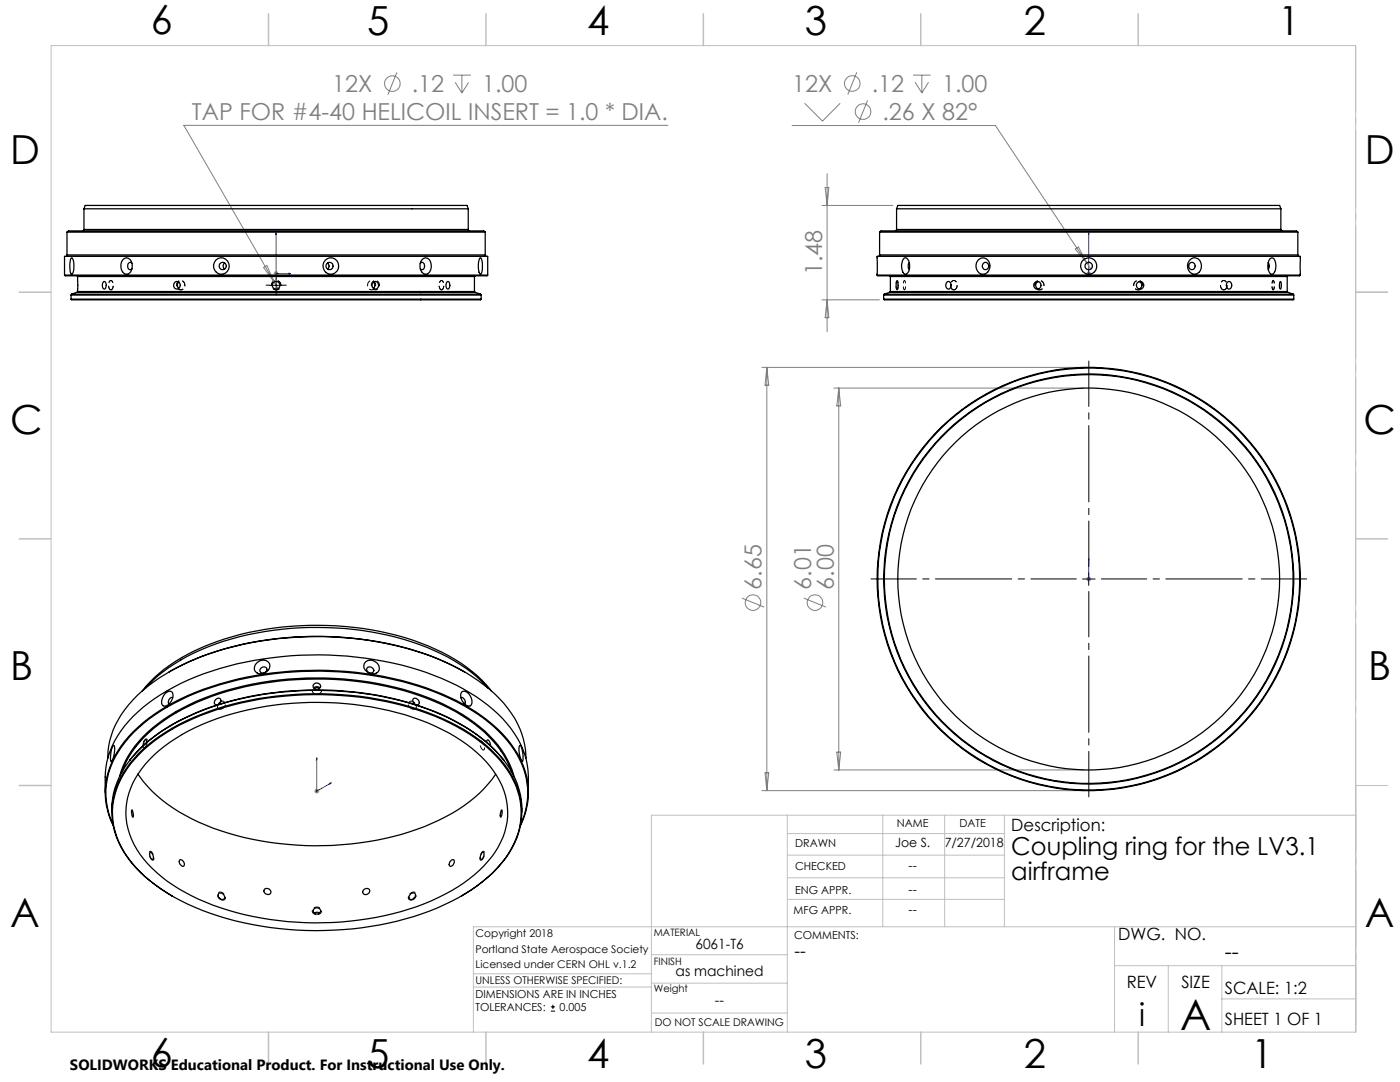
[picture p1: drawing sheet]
<svg xmlns="http://www.w3.org/2000/svg" width="279mm" height="216mm" viewBox="0 0 279 216" stroke-linecap="round" stroke-linejoin="round" font-family="sans-serif">
<g fill="none" stroke="#808080" stroke-width=".2">
<path d="M79.2 14.5l-1.8 4.4M90.4 15h3.6M90.8 16.4l1.4 2.2M92.2 15v3.6M93.5 16.4l-1.3 2.2M171 14.4l-1.8 4.5M182.2 15h3.5M182.6 16.4l1.4 2.2M184 15v3.6M185.3 16.4l-1.3 2.2M133.3 25h-96.6l18 31.3M158.1 25h40.5l18.3 27.5"/>
<path d="M160.6 20.6l3.5 3.6 3.6-3.6M164.7 37.4h.7l-.3 3.6zM165.1 34.6v31.6M173.1 20l-1.8 4.5M52.6 53.4l.7-.4 1.4 3.3zM54.6 54.6h1M54.7 56.3l.8 1.3M54.8 54.3l.7 .7M55.1 54.1v1M55.5 54.3l-.7 .7M164 41h14.2M164 59.8h11.5"/>
<path d="M165.1 59.8l.3 3.6h-.7zM214.6 49.7l.6-.4 1.7 3.2zM216.8 54.6h1M216.9 52.5l.8 1.2M216.9 54.3l.7 .7M217.3 54.1v1M217.6 54.3l-.7 .7M152 73.3h64.3M153 73.3v84.5M153 73.3l.4 3.6h-.7zM166.4 77.4h49.9M167.4 77.4v76.2"/>
<path d="M167.4 77.4l.4 3.6h-.8zM148.1 119.3l4.4 1.8M160.4 119.3l4.5 1.8M216.8 115.5h1M216.9 115.2l.7 .7M217.3 115v1M217.6 115.2l-.7 .7M62.7 157.9h1M62.9 157.5l.7 .7M63.2 157.4v1M63.6 157.5l-.7 .7M152 157.8h64.3"/>
<path d="M152.7 154.2h.7l-.4 3.6zM166.4 153.6h49.9M167 150.1h.8l-.4 3.5z"/>
<circle cx="78.3" cy="16.7" r="1.55"/>
<circle cx="170.1" cy="16.7" r="1.56"/>
<circle cx="172.3" cy="22.3" r="1.56"/>
<circle cx="150.3" cy="120.2" r="1.55"/>
<circle cx="162.6" cy="120.2" r="1.56"/>
</g>
<path d="M53.9 56.9h2.4M55.1 55.7v2.5M216 115.5h2.5M217.3 114.3v2.5M109.9 201.8h.9M109.9 200.9h.9M110.3 200.5v.8" fill="none" stroke="#000" stroke-width=".2"/>
<g fill="none" stroke="#00f" stroke-width=".2">
<path d="M55.1 46.4l.1 .4h-.2zM55.1 46.4v8.2h2.9M57.7 54.5l.3 .1-.3 .1zM217.3 54.5v.2zM217.3 46.4v.4v-.4M217.3 54.6h.1M217.3 46.4v8.2M217.3 111.4v.5v-.5M217.3 115.4v.2zM217.3 115.5h.1M217.3 111.4v4.1M63.2 151.2l.1 .3-.2 .1z"/>
<path d="M63.2 151.2v6.7l2.9-1.7M65.8 156.3l.3-.1-.3 .3z"/>
</g>
<path d="M36.1 57.8a.89 .89 0 0 0 .8-1.1 .89 .89 0 0 0-1.4-.5 .96 .96 0 0 0 .6 1.6M36.1 57.8a.89 .89 0 0 1-.8-1.1 .89 .89 0 0 1 1.3-.5 .96 .96 0 0 1-.5 1.6M74.2 57.8a.89 .89 0 0 0 .8-1.1 .89 .89 0 0 0-1.4-.5 .96 .96 0 0 0 .6 1.6M74.9 57.8a.89 .89 0 0 1-.8-1.1 .89 .89 0 0 1 1.4-.5 .96 .96 0 0 1-.6 1.6" fill="none" stroke="#000" stroke-width=".2" stroke-dasharray="1.3 .6" stroke-dashoffset=".8" stroke-linecap="butt"/>
<path d="M22.1 57.8a1.17 1.17 0 0 0 0-1.8 1.17 1.17 0 0 0 0 1.8M22.1 57.8a1.17 1.17 0 0 1 0-1.8 1.17 1.17 0 0 1 0 1.8M88.1 57.8a1.17 1.17 0 0 1 0-1.8 1.17 1.17 0 0 1 0 1.8M88.1 57.8a1.17 1.17 0 0 0 0-1.8 1.17 1.17 0 0 0 0 1.8" fill="none" stroke="#000" stroke-width=".2" stroke-dasharray="1.3 .6" stroke-dashoffset=".3" stroke-linecap="butt"/>
<path d="M55.1 57.8a.94 .94 0 0 0 .9-1.3 .94 .94 0 0 0-1.6-.1 .94 .94 0 0 0 .6 1.4h.1M55.1 57.8a.94 .94 0 0 1-.8-1.3 .94 .94 0 0 1 1.6-.1 .94 .94 0 0 1-.6 1.4h-.2M207.4 57.8a.93 .93 0 0 1-.8-1.3 .93 .93 0 0 1 1.6-.1 .93 .93 0 0 1-.6 1.4h-.2M207.4 57.8a.93 .93 0 0 0 .9-1.3 .93 .93 0 0 0-1.6-.1 .93 .93 0 0 0 .6 1.4h.1M227.2 57.8a.93 .93 0 0 1-.9-1.3 .93 .93 0 0 1 1.6-.1 .93 .93 0 0 1-.6 1.4h-.1M227.2 57.8a.93 .93 0 0 0 .8-1.3 .93 .93 0 0 0-1.6-.1 .93 .93 0 0 0 .6 1.4h.2" fill="none" stroke="#000" stroke-width=".2" stroke-dasharray="1.3 .6" stroke-dashoffset=".6" stroke-linecap="butt"/>
<path d="M179 57.8a1.78 1.78 0 0 0 0-1.8 2.03 2.03 0 0 0 0 1.8M180.5 57.8a1.78 1.78 0 0 1 0-1.8 2.03 2.03 0 0 1 0 1.8M254.1 57.8a1.78 1.78 0 0 1 0-1.8 2.03 2.03 0 0 1 0 1.8M254.1 57.8a1.78 1.78 0 0 0 0-1.8 2.03 2.03 0 0 0 0 1.8" fill="none" stroke="#000" stroke-width=".2" stroke-dasharray="1.3 .6" stroke-dashoffset=".5" stroke-linecap="butt"/>
<path d="M190.4 57.8a.96 .96 0 0 1-.7-.9 .96 .96 0 0 1 .8-.9 1.01 1.01 0 0 1 .5 .9 1.01 1.01 0 0 1-.6 .9M190.4 57.8a.96 .96 0 0 0 .6-.9 .96 .96 0 0 0-.7-.9 1.01 1.01 0 0 0-.6 .9 1.01 1.01 0 0 0 .7 .9M244.2 57.8a.96 .96 0 0 1-.6-.9 .96 .96 0 0 1 .7-.9 1.01 1.01 0 0 1 .6 .9 1.01 1.01 0 0 1-.7 .9M244.2 57.8a.96 .96 0 0 0 .7-.9 .96 .96 0 0 0-.8-.9 1.01 1.01 0 0 0-.5 .9 1.01 1.01 0 0 0 .6 .9M44.2 141.5a.64 .64 0 0 1-.8-.3 .64 .64 0 0 1 .2-.9 .69 .69 0 0 1 .8-.4 .69 .69 0 0 1 .6 .7l-.3 .5-.5 .4M82.3 141.5a.84 .84 0 0 1-.8-.7 .84 .84 0 0 1 .4-.9 .98 .98 0 0 1 1 .5 .98 .98 0 0 1-.1 1.1h-.5M44.2 179.6a.64 .64 0 0 0 .8-.3 .64 .64 0 0 0-.3-.9 .69 .69 0 0 0-.7-.4 .69 .69 0 0 0-.6 .7l.2 .5 .6 .4M82.3 179.6a.84 .84 0 0 0 .8-.7 .84 .84 0 0 0-.5-.9 .98 .98 0 0 0-.9 .5 .98 .98 0 0 0 0 1l.6 .1" fill="none" stroke="#000" stroke-width=".2" stroke-dasharray="1.3 .6" stroke-linecap="butt"/>
<path d="M28.9 149.1a.29 .29 0 0 1-.4 .1 .29 .29 0 0 1 0-.5 1.05 1.05 0 0 1 .8-1.2l.1 .8-.5 .8M96.2 149.5a1.35 1.35 0 0 1-.2-1.6 1.33 1.33 0 0 1 .5 1.8l-.3-.2M30.3 171.5a.29 .29 0 0 0 .4 .1 .29 .29 0 0 0 0-.4 1.05 1.05 0 0 0-.8-1.3l-.1 .8 .5 .8M96.2 171.5a1.35 1.35 0 0 0 .3-1.6 1.33 1.33 0 0 0-.5 1.8l.2-.2" fill="none" stroke="#000" stroke-width=".2" stroke-dasharray="1.3 .6" stroke-dashoffset=".4" stroke-linecap="butt"/>
<path d="M63.2 138.5a.81 .81 0 0 1-.9-.9 .81 .81 0 0 1 1.2-.6 .76 .76 0 0 1 .7 .9 .76 .76 0 0 1-1 .6M63.2 182.5a.81 .81 0 0 0 1-.9 .81 .81 0 0 0-1.2-.6 .76 .76 0 0 0-.7 .9 .76 .76 0 0 0 .9 .6" fill="none" stroke="#000" stroke-width=".2" stroke-dasharray="1.3 .6" stroke-dashoffset="-.1" stroke-linecap="butt"/>
<path d="M214.8 115.5h-41M217.3 113v-41M217.3 118v41M219.8 115.5h41" fill="none" stroke="#000" stroke-width=".2" stroke-dasharray="15.2 1.3 1.3 1.3" stroke-dashoffset="6.2"/>
<path d="M270.6 9.1v49.2M270.6 58.3v49.2M270.6 107.5v49.2M270.6 156.7v49.2" fill="none" stroke="#c0c0c0" stroke-width=".2" stroke-dasharray="15.2 1.3 1.3 1.3" stroke-dashoffset="2.1"/>
<g fill="none" stroke="#c0c0c0" stroke-width=".2">
<path d="M10.2 9.1h260.3v196.9h-260.3zM270.5 58.3h6.4M270.5 156.7h6.4M157.1 162.7v43.3M157.1 175.2h43.3M157.1 170.6h43.3M157.1 166.3h43.3M157.1 179.5h43.3M176.2 162.7v22.2M188.5 162.7v22.2M200.4 162.7v22.2M270.6 162.7h-140.6v43.3"/>
<path d="M94.5 197h35.5M94.5 194.3h35.5M130 196.2h27.1M130 190.5h27.1M222.4 184.9v21.1M222.4 192.7h48.1M233.2 192.7v13.3M243.8 199.3h26.7M243.8 192.7v13.3M270.5 184.9h-176v21.1M130 202.1h27.1"/>
</g>
<g fill="none" stroke="#c0c0c0" stroke-width=".3">
<path d="M53.6 2.8v6.3M97 2.8v6.3M140.4 2.8v6.3M183.8 2.8v6.3M227.2 2.8v6.3M3.8 58.3h6.4M270.5 58.3h6.4M3.8 107.5h6.4M270.5 107.5h6.4M3.8 156.7h6.4M53.6 206v6.3M97 206v6.3"/>
<path d="M140.4 206v6.3M183.8 206v6.3M227.2 206v6.3"/>
</g>
<path d="M53.9 56.9h-.8M55.1 55.7v-.8M55.1 58.2v.7M56.4 56.9h.7" fill="none" stroke="#000" stroke-width=".2" stroke-dasharray="15.2 1.3 1.3 1.3"/>
<g fill="#00f">
<path d="M217.3 54.5v.2zM217.3 46.4v.4z"/>
<path d="M217.3 111.4v.5zM217.3 115.4v.2zM65.8 156.3l.3-.1-.3 .3zM63.2 151.2l.1 .3-.2 .1zM57.7 54.5l.3 .1-.3 .1zM55.1 46.4l.1 .4h-.2z"/>
</g>
<g fill="none" stroke="#000" stroke-width=".25">
<path d="M12.9 54.9v-3.7h84.4v3.7M12.9 54.9h84.4M12.9 54.9l.1 .1h84.2l.1-.1M13.4 50.9l-.3 .3M13.4 46.3h83.4M13.4 46.3l.3-.2h82.9l.2 .2M13.4 50.9h83.4M13.4 46.3v4.6M14.2 58.9h81.8M14.2 59.7h81.8M14.2 59.7l.1 .1h81.6l.1-.1M14.2 58.9v.8"/>
<path d="M14.2 51.5l.2-.1a3.5 3.5 0 0 1-.1 3.3 .81 .81 0 0 1-.3-1l-.1-1.1zM14.3 58.7h81.6M14.3 58.7l-.1 .2M15.3 55l.2 .2M15.4 58.3h79.4M15.4 58.3l-1.1 .4M15.5 58.2l-.1 .1M15.5 55.2v3M15.5 55.2h79.2M15.5 58.2h79.2M16.8 45.8l-.3 .3M16.8 41.7h76.7"/>
<path d="M16.8 41.7l.2-.7h76.2l.3 .7M16.8 45.8h76.7M16.8 41.7v4.1M20.7 56.2h.1a.91 .91 0 0 1 0 1.5 1.06 1.06 0 0 1-.1-1.5zM24.6 51.8a1.1 1.1 0 0 1 1.2-.2 1.1 1.1 0 0 1 .6 1.1 1.77 1.77 0 0 1-1 2 1.74 1.74 0 0 1-.8-2.9zM26.3 52.5h-.1a.66 .66 0 0 0-.7 .2 .66 .66 0 0 0 .1 .9 .46 .46 0 0 0 .8 0M35.7 56.3l-.1 .1a.87 .87 0 0 0 .1 1.1M44.8 52.5l-.1 .1a.78 .78 0 0 0 .1 1.1M65.4 52.5l.3 .6-.3 .6M74.3 56.5a.72 .72 0 0 1 1.3 .2 .72 .72 0 0 1-.8 1 .78 .78 0 0 1-.5-1.2zM74.5 56.3l.3 .6-.3 .6M83.9 52.5a.59 .59 0 0 1 .7 .1 .59 .59 0 0 1 .1 .7 .45 .45 0 0 1-.3 .5 .45 .45 0 0 1-.5-.2"/>
<path d="M84.2 51.8a1.06 1.06 0 0 1 1.3-.2 1.06 1.06 0 0 1 .5 1.1 1.41 1.41 0 0 1-1.3 2 1.88 1.88 0 0 1-.5-2.9zM89.1 56.3l.3-.1a.91 .91 0 0 1 0 1.5l-.4-.4zM93.5 45.8l.2 .3M93.5 41.7v4.1M94.7 58.2l.1 .1M94.7 55.2v3M94.8 58.3l1.1 .4M94.9 55l-.2 .2M95.8 51.4a2.53 2.53 0 0 1 .5 2.3 .93 .93 0 0 1-.5 1 3.5 3.5 0 0 1 0-3.3zM95.9 58.7l.1 .2M96 58.9v.8M96.8 50.9l.3 .3"/>
<path d="M96.8 46.3v4.6M175 54.9v-3.7h84.5v3.7M175 54.9h84.5M175 54.9a3.9 3.9 0 0 0 2.2 .1h82.2l.1-.1M175.5 50.9l-.2 .3M175.5 46.3h83.5M175.5 46.3l.3-.2h82.9l.3 .2M175.5 50.9h83.5M175.5 46.3v4.6M176.4 58.9h81.8M176.4 59.7h81.8M176.4 59.7l.1 .1h81.6l.1-.1"/>
<path d="M176.4 58.9v.8M176.5 58.7h81.6M176.5 58.7l-.1 .2M177.5 55l.2 .2M177.6 58.3h79.4M177.6 58.3l-1.1 .4M177.7 58.2l-.1 .1M177.7 55.2h79.2M177.7 58.2h79.2M177.7 55.2v3M178.9 45.8l-.2 .3M178.9 41.7h76.7"/>
<path d="M178.9 41.7l.3-.7h76.2l.2 .7M178.9 45.8h76.7M178.9 41.7v4.1M179 56.2a1.04 1.04 0 0 1 .1 1.4v.1a1.39 1.39 0 0 1-.1-1.5zM180.4 51.6l.2-.2a1.31 1.31 0 0 1 .9 1.7 1.34 1.34 0 0 1-.9 1.6 2.48 2.48 0 0 1-.2-3.1zM181.5 52.4a1.17 1.17 0 0 0 0 1.4M189.1 56.2a.76 .76 0 0 1 .7 .5 .76 .76 0 0 1-.3 .9 .65 .65 0 0 1-.7-.3 .65 .65 0 0 1 0-.8zM189.8 56.8v.2M195.1 52a1.43 1.43 0 0 1 1.9-.3 1.43 1.43 0 0 1 .5 1.8 1.4 1.4 0 0 1-1.6 1.2 1.4 1.4 0 0 1-1.1-1.7zM207.2 56.2a.76 .76 0 0 0-.5 .7 .76 .76 0 0 0 .5 .7M227.3 56.2a.76 .76 0 0 1 .6 .7 .76 .76 0 0 1-.6 .7M237.4 52a1.35 1.35 0 0 1 1.6-.4 1.35 1.35 0 0 1 .8 1.4 1.43 1.43 0 0 1-1.5 1.7 1.43 1.43 0 0 1-1.3-1.7z"/>
<path d="M237.4 52.6a.66 .66 0 0 1 .9 0 .66 .66 0 0 1 0 .9 .66 .66 0 0 1-.9 .1l-.2-.5zM244.8 56.9v.1M244.9 56.3a.61 .61 0 0 1 .8 .1 .61 .61 0 0 1 .1 .8 .52 .52 0 0 1-.6 .5 .52 .52 0 0 1-.4-.7zM253.1 52.4a1.17 1.17 0 0 1 0 1.4M253.4 51.6l.3-.1a.84 .84 0 0 1 .9 .9 1.88 1.88 0 0 1-.7 2.3 1.07 1.07 0 0 1-.9-1.1 2.63 2.63 0 0 1 .4-2zM255.5 56.2a1.46 1.46 0 0 1 0 1.5 1.78 1.78 0 0 1 0-1.5zM255.6 45.8l.3 .3M255.6 41.7v4.1M256.9 58.2l.1 .1M256.9 55.2v3M257 58.3l1.1 .4M257 55l-.1 .2"/>
<path d="M258.1 58.7l.1 .2M258.2 58.9v.8M259 50.9l.3 .3M259 46.3v4.6M28.4 137.9a31.6 31.6 0 0 1 14.9-9.9 62.5 62.5 0 0 1 42.1 .9 30 30 0 0 1 12.7 9M29 137.4a35.1 35.1 0 0 1 15.6-9.4 63.4 63.4 0 0 1 40.6 1.2 32.6 32.6 0 0 1 12.3 8.2M33 138.4a.85 .85 0 0 1 .8-.5 .85 .85 0 0 1 .7 .6 2.2 2.2 0 0 1-1.7 2.4l-.2-.1a1.89 1.89 0 0 1 .4-2.4zM33.7 134.1a60.8 60.8 0 0 1 32.3-7.1 57.5 57.5 0 0 1 26.7 7.1M34.5 139.2a.83 .83 0 0 0-.8 1.3M43 139.6a.59 .59 0 0 1 1-.1 .59 .59 0 0 1-.2 .9 .57 .57 0 0 1-.9 .1 .57 .57 0 0 1 .1-.9zM51.2 132.3a1.49 1.49 0 0 1 1.5-.6 1.49 1.49 0 0 1 1.2 1.2 1.68 1.68 0 0 1-1.3 1.5 1.68 1.68 0 0 1-1.8-.8l.1-.9zM52.2 133.2a.63 .63 0 0 1 1 .2 .63 .63 0 0 1-.5 .9 .58 .58 0 0 1-.8-.3 .58 .58 0 0 1 .3-.8z"/>
<path d="M62.6 136.6a.71 .71 0 0 1 1-.3 .71 .71 0 0 1 .2 1 .72 .72 0 0 1-.9 .2 .72 .72 0 0 1-.3-.9zM62.7 137.3l.4-.1 .6 .1M73 132a1.74 1.74 0 0 1 1.9 0 1.74 1.74 0 0 1 .8 1.7 1.64 1.64 0 0 1-2.1 .6 1.64 1.64 0 0 1-.9-1.9zM73.3 133.2a.74 .74 0 0 1 1 0 .74 .74 0 0 1 .1 1 .74 .74 0 0 1-.9-.1 .74 .74 0 0 1-.2-.9zM82.5 139.5a.8 .8 0 0 1 .9 .1 .8 .8 0 0 1 .1 .9 .82 .82 0 0 1-.9-.1 .82 .82 0 0 1-.1-.9zM92 139.2a.83 .83 0 0 1 .7 1.3M92.1 138.1a1.16 1.16 0 0 1 1.7 .8 1.62 1.62 0 0 1 .1 1.9 1.82 1.82 0 0 1-2-2zM21 158.1a18.6 18.6 0 0 1 1.4-9.2 25.4 25.4 0 0 1 11-11.1 58 58 0 0 1 24.7-7 66.6 66.6 0 0 1 31.5 5.2 30.2 30.2 0 0 1 13.7 11.4 15 15 0 0 1 2.1 7.6v3.1M21.5 151.3a16.5 16.5 0 0 1 5-11.6 40 40 0 0 1 18.5-10.3 68.4 68.4 0 0 1 42.4 2.1 33.7 33.7 0 0 1 14 9.9 16 16 0 0 1 3.6 9.9M22.5 148.8l.1-.1a.99 .99 0 0 1 .3 1.2l-.2 1.1-.4 .9a3.5 3.5 0 0 1 .2-3.1zM23.9 154.9a20.5 20.5 0 0 1 8.8-11.4 52.1 52.1 0 0 1 26.7-8.1 60.5 60.5 0 0 1 30.3 5.7 25 25 0 0 1 12.1 11.5l.8 2.3M24.3 154a21.7 21.7 0 0 1 9.7-11.1 54.3 54.3 0 0 1 27.2-7.4 59 59 0 0 1 29.7 6.5 24.6 24.6 0 0 1 10.7 10.8l.5 1.2"/>
<path d="M25.9 151.7a33.1 33.1 0 0 1 14.1-9.8 66.3 66.3 0 0 1 48.3 .7 32.2 32.2 0 0 1 12.3 9.1M27.5 154.4a28.1 28.1 0 0 0 12.1 9.6 61.2 61.2 0 0 0 46.5 .3 28.3 28.3 0 0 0 12.8-9.9M27.7 150.6a38.5 38.5 0 0 1 17.1-9.5 67.2 67.2 0 0 1 42 1.8 31.7 31.7 0 0 1 14.5 10.8 14.8 14.8 0 0 1-1.3 18.6 34.6 34.6 0 0 1-14.3 9.5 66.2 66.2 0 0 1-46.8-.8 31.5 31.5 0 0 1-13.4-9.9 14.6 14.6 0 0 1-.2-17.6zM29.3 148.2l-.1-.6a1.19 1.19 0 0 0-.6 1.2M30.8 150.6a40 40 0 0 1 18.9-9 62.2 62.2 0 0 1 35.7 2.7 29.6 29.6 0 0 1 13.1 9.5 13.7 13.7 0 0 1-.3 17.1 31.1 31.1 0 0 1-13.5 9.4 61.7 61.7 0 0 1-45.1-.9 27.7 27.7 0 0 1-12.3-9.9 13.6 13.6 0 0 1 1-16.1zM43.9 140.3l-.3 .3M97.2 148.2v-.5l.2-.1 .4 .5 .1 .6M103.7 148.8l.1-.1a4.6 4.6 0 0 1 .5 3.2 3.9 3.9 0 0 1-.6-3.1zM22.3 162a16.8 16.8 0 0 1 5.8-12.7 42.1 42.1 0 0 1 19.1-9.7 66.9 66.9 0 0 1 40.4 2.8 30.3 30.3 0 0 1 14.1 11 15.5 15.5 0 0 1 2.4 8.6M22.5 164.4a15.1 15.1 0 0 1 2.4-16.3 34.3 34.3 0 0 1 14.3-9.8 69 69 0 0 1 47.7-.2 34 34 0 0 1 15.2 10.8 15.1 15.1 0 0 1 1.8 15.5M22.6 164.7a15.2 15.2 0 0 1 2.3-16.8 36.7 36.7 0 0 1 17.4-10.9 68.7 68.7 0 0 1 45.8 1.4 33.5 33.5 0 0 1 13.9 10 15 15 0 0 1 1.9 16.3M26.3 161.6l.2 .2a1.22 1.22 0 0 1 0 1.3z"/>
<path d="M30 170.1a1 1 0 0 1 .5 1.4 1.07 1.07 0 0 1-.5-1.4zM34.4 178.8a25.4 25.4 0 0 1-10.8-10.8 14.7 14.7 0 0 1 2.3-15.7 34 34 0 0 1 15.6-10.3 66.7 66.7 0 0 1 45.4 .8 31.7 31.7 0 0 1 14.5 10.8 14.7 14.7 0 0 1-.5 17.7 29.5 29.5 0 0 1-8.8 7.5M35.9 171.6a.81 .81 0 0 1 .8 .4 .81 .81 0 0 1-.1 .9 .89 .89 0 0 1-.7-1.3zM43.7 178.3a.77 .77 0 0 1 .9 .2 .77 .77 0 0 1 0 1 .82 .82 0 0 1-.9-.3 .82 .82 0 0 1 0-.9zM43.7 179.1l.2 .1M52.8 177.4a.71 .71 0 0 1 1 .1 .71 .71 0 0 1 0 .9 .74 .74 0 0 1-.9-.1 .74 .74 0 0 1-.1-.9zM72.5 177.6a.64 .64 0 0 1 .9-.3 .64 .64 0 0 1 .3 .8 .66 .66 0 0 1-.8 .4 .66 .66 0 0 1-.5-.7zM81.9 178.4a.57 .57 0 0 1 .9-.1 .57 .57 0 0 1-.1 .9 .59 .59 0 0 1-1 .2 .59 .59 0 0 1 .2-1zM82.7 179.1l-.1 .1M89.9 171.8l.5-.3a.75 .75 0 0 1 .2 .8 .75 .75 0 0 1-.6 .6l-.4-.3zM96.3 170.1l.1-.1a.95 .95 0 0 1-.4 1.5 1.06 1.06 0 0 1 .3-1.4zM100 161.7l.1-.1a1.63 1.63 0 0 1-.2 1.5l-.1-.6z"/>
<path d="M62.6 181.4a.7 .7 0 0 1 1.1-.2 .7 .7 0 0 1 0 1 .7 .7 0 0 1-.9 .1 .7 .7 0 0 1-.2-.9zM62.7 182.2l.5-.2 .5 .2"/>
<circle cx="35.3" cy="56.9" r=".71"/>
<circle cx="44.2" cy="53.1" r="1.6"/>
<circle cx="44.4" cy="53.1" r=".72"/>
<circle cx="55.1" cy="56.9" r=".76"/>
<circle cx="65.7" cy="53.1" r=".72"/>
<circle cx="66" cy="53.1" r="1.6"/>
<circle cx="196.6" cy="53.1" r=".7"/>
<circle cx="207" cy="56.9" r=".74"/>
<circle cx="217.3" cy="53.1" r=".73"/>
<circle cx="217.3" cy="53.1" r="1.63"/>
<circle cx="227.5" cy="56.9" r=".74"/>
<circle cx="217.3" cy="115.6" r="42.2"/>
<circle cx="217.3" cy="115.5" r="40.8"/>
<circle cx="217.3" cy="115.5" r="40.9"/>
<circle cx="217.3" cy="115.5" r="38.1"/>
<circle cx="217.3" cy="115.6" r="42.1"/>
</g>
<text font-size="8.5" x="235.5" y="205.4">A</text>
<g font-size="8">
<text x="30.1" y="6.8">6</text>
<text x="73.3" y="6.9">5</text>
<text x="117.2" y="6.9">4</text>
<text x="160.6" y="6.9">3</text>
<text x="204.3" y="6.9">2</text>
<text x="255.1" y="6.9">1</text>
<text x="2.1" y="32.7">D</text>
<text x="272.4" y="32.7">D</text>
<text x="2.1" y="86.5">C</text>
<text x="272.1" y="86.5">C</text>
<text x="2.1" y="135.6">B</text>
<text x="273.1" y="135.6">B</text>
<text x="2.1" y="185.1">A</text>
<text x="272.4" y="185.1">A</text>
<text x="30.1" y="213">6</text>
<text x="73.3" y="213">5</text>
<text x="117.2" y="213">4</text>
<text x="160.6" y="213">3</text>
<text x="204.3" y="213">2</text>
<text x="249.7" y="213">1</text>
</g>
<text font-size="6.3" x="227.3" y="204.6">i</text>
<g font-size="4.9">
<text x="201.8" y="170.7">Coupling ring for the LV3.1</text>
<text x="201.8" y="175.6">airframe</text>
</g>
<g font-size="4.7" fill="#808080">
<text x="38.3" y="24">TAP FOR #4-40 HELICOIL INSERT = 1.0 * DIA.</text>
<text x="66.3" y="18.4">12X</text>
<text x="82.2" y="18.4">.12</text>
<text x="96.2" y="18.4">1.00</text>
<text x="158.1" y="18.4">12X</text>
<text x="174" y="18.4">.12</text>
<text x="176.1" y="24">.26 X 82°</text>
<text x="188" y="18.4">1.00</text>
<text x="164.1" y="54.9" transform="rotate(-90 164.1 54.9)">1.48</text>
<text x="152" y="117.7" transform="rotate(-90 152 117.7)">6.65</text>
<text x="161.9" y="117.7" transform="rotate(-90 161.9 117.7)">6.01</text>
<text x="166.4" y="117.7" transform="rotate(-90 166.4 117.7)">6.00</text>
</g>
<text font-size="4.2" x="244.4" y="191.4">--</text>
<text font-size="3.5" x="158.6" y="190.9">--</text>
<g font-size="3.4">
<text x="201.8" y="165.9">Description:</text>
<text x="223.2" y="187.6">DWG. NO.</text>
<text x="224.9" y="197.2">REV</text>
<text x="235.8" y="197.2">SIZE</text>
<text x="244.4" y="198.4">SCALE: 1:2</text>
<text x="244.4" y="204.6">SHEET 1 OF 1</text>
</g>
<text font-size="3" x="14" y="213.5">SOLIDWORKS Educational Product. For Instructional Use Only.</text>
<g font-size="2.8">
<text x="138.8" y="189.3">6061-T6</text>
<text x="134.8" y="194.8">as machined</text>
<text x="142.7" y="200.6">--</text>
</g>
<g font-size="2.5">
<text x="178.7" y="169">Joe S.</text>
<text x="181.3" y="173.5">--</text>
<text x="188.5" y="169">7/27/2018</text>
<text x="181.3" y="178.3">--</text>
<text x="181.3" y="182.3">--</text>
</g>
<g font-size="2.2">
<text x="179" y="165.1">NAME</text>
<text x="191.5" y="165.1">DATE</text>
<text x="158.7" y="169">DRAWN</text>
<text x="158.7" y="173.5">CHECKED</text>
<text x="158.7" y="178.3">ENG APPR.</text>
<text x="158.4" y="182.4">MFG APPR.</text>
<text x="158.5" y="187.4">COMMENTS:</text>
<text x="94.9" y="199.1">DIMENSIONS ARE IN INCHES</text>
<text x="94.9" y="201.7">TOLERANCES:</text>
<text x="111.7" y="201.7">0.005</text>
</g>
<g font-size="2.1">
<text x="94.9" y="187">Copyright 2018</text>
<text x="94.9" y="190.1">Portland State Aerospace Society</text>
<text x="94.9" y="196.4">UNLESS OTHERWISE SPECIFIED:</text>
<text x="94.9" y="193.2">Licensed under CERN OHL v.1.2</text>
<text x="130.7" y="204.6">DO NOT SCALE DRAWING</text>
</g>
<g font-size="2">
<text x="130.5" y="186.8">MATERIAL</text>
<text x="130.5" y="192.5">FINISH</text>
<text x="130.5" y="198">Weight</text>
</g>
</svg>
